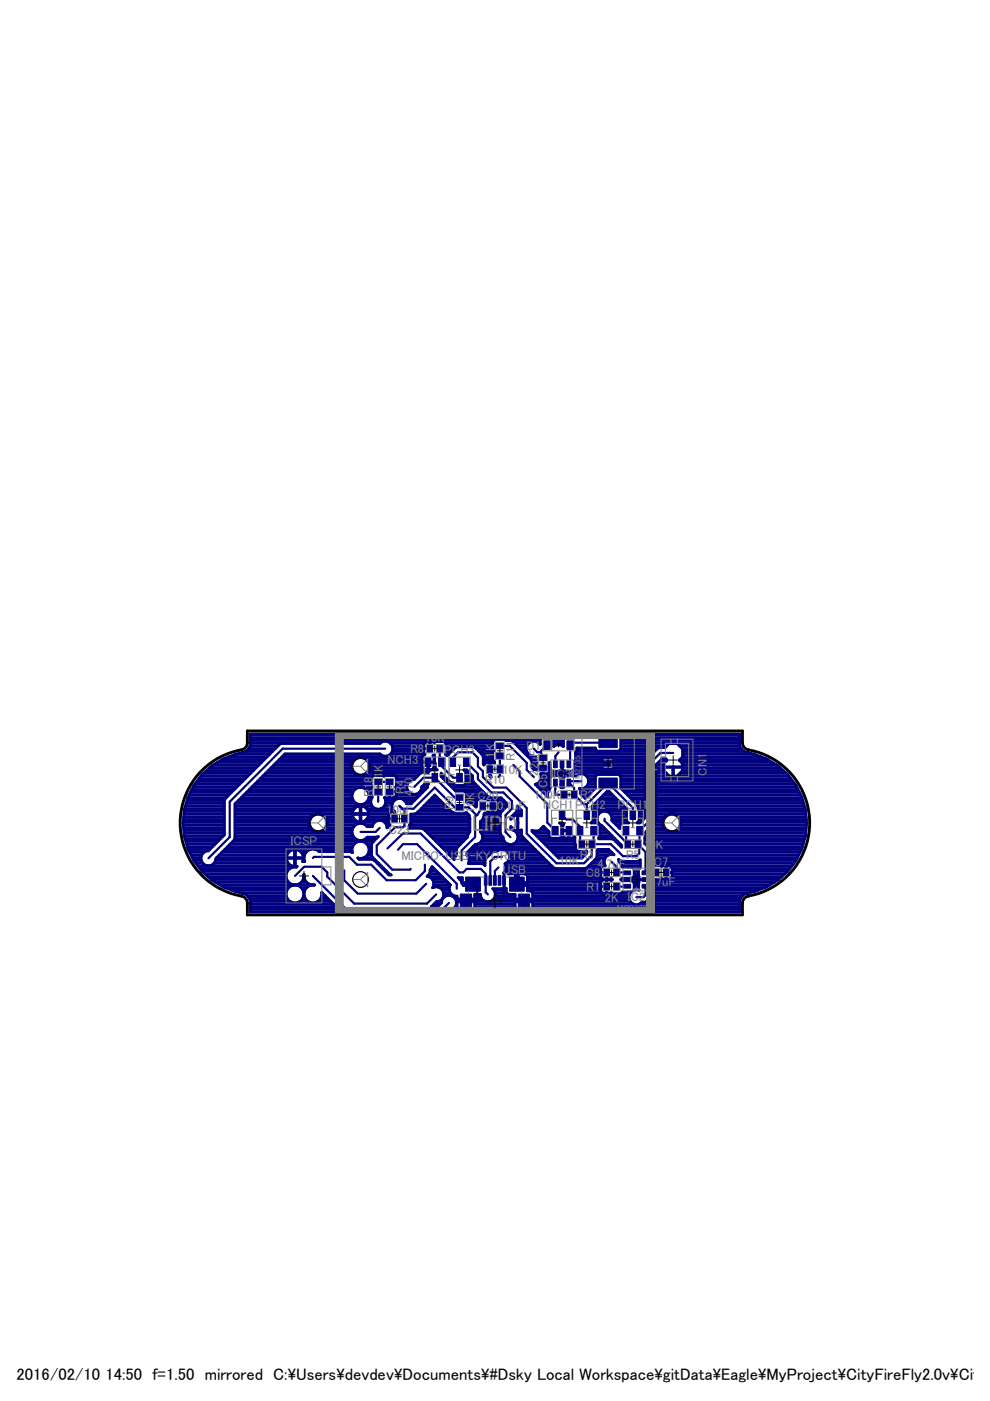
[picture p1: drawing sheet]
<svg xmlns="http://www.w3.org/2000/svg" width="210mm" height="297mm" viewBox="0 0 210 297" stroke-linecap="round" stroke-linejoin="round" font-family="sans-serif">
<g fill="#000080" stroke="#000080" stroke-width=".21">
<path d="M118.6 171.9h1.2v1.8h-1.2z"/>
<path d="M120 175.2h1.2v1.8h-1.2z"/>
<path d="M117.2 175.2h1.1v1.8h-1.1z"/>
<path d="M91.6 164h1.2v1.8h-1.2z"/>
<path d="M90.2 160.7h1.2v1.8h-1.2z"/>
<path d="M93 160.7h1.2v1.8h-1.2z"/>
<path d="M136.1 187.5h1.5v.8h-1.5z"/>
<path d="M136.1 186.1h1.5v.8h-1.5z"/>
<path d="M136.1 184.7h1.5v.8h-1.5z"/>
<path d="M132.2 184.7h1.5v.8h-1.5z"/>
<path d="M132.2 187.5h1.5v.8h-1.5z"/>
<path d="M128 187.2h1.2v1.5h-1.2z"/>
<path d="M130.1 187.2h1.2v1.5h-1.2z"/>
<path d="M120.2 161.3h.8v1.5h-.8z"/>
<path d="M118.8 161.3h.8v1.5h-.8z"/>
<path d="M117.3 161.3h.9v1.5h-.9z"/>
<path d="M117.3 165.2h.9v1.5h-.9z"/>
<path d="M120.2 165.2h.8v1.5h-.8z"/>
<path d="M119 167.7h1.2v1.5h-1.2z"/>
<path d="M121.1 167.7h1.2v1.5h-1.2z"/>
<path d="M120.2 157.1h1.4v1.8h-1.4z"/>
<path d="M115.3 157.1h1.3v1.8h-1.3z"/>
<path d="M132.5 178.2h1.2v1.5h-1.2z"/>
<path d="M134.6 178.2h1.2v1.5h-1.2z"/>
<path d="M133.6 171.9h1.2v1.8h-1.2z"/>
<path d="M135 175.2h1.2v1.8h-1.2z"/>
<path d="M132.2 175.2h1.1v1.8h-1.1z"/>
<path d="M122.8 178.2h1.2v1.5h-1.2z"/>
<path d="M124.9 178.2h1.2v1.5h-1.2z"/>
<path d="M123.8 171.9h1.2v1.8h-1.2z"/>
<path d="M125.3 175.2h1.1v1.8h-1.1z"/>
<path d="M122.4 175.2h1.2v1.8h-1.2z"/>
<path d="M96.7 168.5h1.5v1.2h-1.5z"/>
<path d="M96.7 170.6h1.5v1.2h-1.5z"/>
<path d="M90.6 158h1.1v1.5h-1.1z"/>
<path d="M92.6 158h1.2v1.5h-1.2z"/>
<path d="M105.2 159.6h1.5v1.2h-1.5z"/>
<path d="M105.2 157.5h1.5v1.2h-1.5z"/>
<path d="M103.3 162.3h1.2v1.5h-1.2z"/>
<path d="M105.4 162.3h1.2v1.5h-1.2z"/>
<path d="M114.4 160.1h1.5v1.2h-1.5z"/>
<path d="M114.4 162.2h1.5v1.2h-1.5z"/>
<path d="M138.5 184.2h1.2v1.5h-1.2z"/>
<path d="M140.6 184.2h1.2v1.5h-1.2z"/>
<path d="M130.1 184.2h1.2v1.5h-1.2z"/>
<path d="M128 184.2h1.2v1.5h-1.2z"/>
<path d="M96.8 164h1.2v1.8h-1.2z"/>
<path d="M95.4 160.7h1.2v1.8h-1.2z"/>
<path d="M98.3 160.7h1.1v1.8h-1.1z"/>
<path d="M79.4 165.2h1.5v1.2h-1.5z"/>
<path d="M79.4 167.3h1.5v1.2h-1.5z"/>
<path d="M101.8 170.1h1.2v1.5h-1.2z"/>
<path d="M103.9 170.1h1.2v1.5h-1.2z"/>
<path d="M98.7 185.9h3.2v3.1h-3.2z"/>
<path d="M108 185.9h3.1v3.1h-3.1z"/>
<path d="M97.6 189.5h2.4v2.8h-2.4z"/>
<path d="M109.9 189.5h2.4v2.8h-2.4z"/>
<path d="M102.7 185.7h.6v2h-.6z"/>
<path d="M103.7 185.7h.5v2h-.5z"/>
<path d="M104.6 185.7h.6v2h-.6z"/>
<path d="M105.6 185.7h.6v2h-.6z"/>
<path d="M106.6 185.7h.6v2h-.6z"/>
<path d="M81.9 167.3h1.4v1.2h-1.4z"/>
<path d="M81.9 165.2h1.4v1.2h-1.4z"/>
<path d="M127 156.4h3.9v2.1h-3.9z"/>
<path d="M127 165h3.9v2.1h-3.9z"/>
<path d="M85.2 172.8h1.1v1.5h-1.1z"/>
<path d="M83 172.8h1.2v1.5h-1.2z"/>
</g>
<g fill="none" stroke="#000080" stroke-width=".61">
<path d="M50.1 159.9h7.1M51.3 159.6h.1M51.3 159.6a15.2 15.2 0 0 0-12.2 17.7M51.8 159.5h.1M51.8 159.5l-.5 .1M52.1 159.3h5.7M52.6 158.9l.5-.9v-2.4h103.7v2.4l.4 .9M52.6 158.9h.1M52.6 158.9l-.8 .6M52.7 158.7h5.6M53 158.2h5.9M53.1 157h51.6"/>
<path d="M53.1 157.6h27.5M53.1 156.4h61.8M53.1 155.9h73.4M59.7 157.6l-.4 .2-11.6 11.5-.1 .5v7.2l-3.4 3.4a1.59 1.59 0 0 0-1.6 1.4 1.59 1.59 0 0 0 1.3 1.8M60.4 159.9h20.2M80.6 157.6a1.6 1.6 0 0 1 2.2 0 1.6 1.6 0 0 1 0 2.3 1.6 1.6 0 0 1-2.2 0h-20.2l-10.6 10.6v7.2l-.1 .4-3.9 3.9a1.56 1.56 0 0 1-1.3 1.6M82.8 159.9h7.2M82.8 157.6h7.2M83.2 159.3h6.7M83.2 158.2h6.7M90 159.9l.1 .1-.6 .4M90 157.6l-.1 .3 .1 2"/>
<path d="M90 157.6l.4-.3 1.7 .1 .2-.2h1.8l.5 .5v2.1l-.1 .1h.6M91.1 157.3l.1 1.4h-7.9M91.1 157.6h.1M91.1 158.2h.1M94.5 157.6h10M94.5 159.9l.3 .3 .2-.2M94.6 158.7h1.7M94.6 159.3h1.1M94.6 158.2h9.9M95 160h.1M95.1 160l1.4-1.5 .4-.2h3.5l.4 .2 1.5 1.5 .2 .5M101 158.7h3.5"/>
<path d="M101.6 159.3h2.9M102.1 159.9h2.4M104.5 159.3v1.8l.4 .4v.3l-1.7-.2-.3 .2-.3 .4-.1-.2v-1.5M108.3 157l.4 .2 3.9 3.9 .2 .4v1.3M109.1 157.6h3M109.7 158.2h2M110.3 158.7h1.3M110.8 159.3h.9M111.4 159.9h.7M114.3 157.6h.2M114.5 157h-7.2l-.3-.2h-2.1l-.4 .4v1.8l.1 .2-.1 .1M117.1 156.4h2.7"/>
<path d="M117.4 157h2M117.4 157.6h2M117.4 158.2h.1M119.3 158.2h.1M121.9 156.3h.1M122 159.9h16.2M122.2 159.3h16.5M122.3 158.7h3.9M131.4 155.9h25.4M131.6 158.7h7.7M131.6 157h25.2M131.6 157.6h25.2"/>
<path d="M131.6 158.2h9.8M131.6 156.4h25.2M144.1 158.2h12.7M144.7 158.7h12.4M144.7 159.9h15.1M144.7 159.3h13.1M156.8 157.8h.1M157.2 158.9h.1M157.2 158.9l.9 .6M158.1 159.5l.4 .1M158.1 159.5h.1M158.5 159.6a15.1 15.1 0 0 1 8.5 25.1"/>
<path d="M158.5 159.6h.1M38.9 174.3h8.7M38.9 174.9h8.7M38.9 173.8h8.7M38.9 175.5h8.7M39 173.2h8.6M39 176.1h8.6M39 172.6h8.6M39.1 176.6h8.5M39.1 172h8.5M39.1 177.3a15.1 15.1 0 0 0 12.2 12.1M39.1 177.2h8.2"/>
<path d="M39.2 171.4h8.4M39.2 177.8h7.6M39.3 170.9h8.3M39.4 178.4h6.8M39.5 170.3h8.1M39.6 178.9h6M39.7 169.7h7.9M39.8 179.5h5.2M39.8 169.1h8.1M40.1 168.6h8.4M40.4 168h8.7M40.7 167.4h9"/>
<path d="M41 166.8h9.2M41.3 166.2h9.5M41.8 165.7h9.6M42.2 165.1h9.8M42.6 164.5h10M43.2 163.9h9.9M43.8 163.4h9.9M44.5 162.8h9.8M45.2 162.2h9.7M46.1 161.6h9.4M47.1 161h8.9M48.2 179.5h26.6"/>
<path d="M48.5 160.5h8.1M48.8 178.9h26.3M49.4 178.4h29.8M49.8 177.8h25.5M49.8 172h25M49.8 176.1h16.4M49.8 170.9h26.3M49.8 177.2h25M49.8 176.6h24.8M49.8 175.5h15.9M49.8 174.9h15.7M49.8 174.3h15.6"/>
<path d="M49.8 173.8h15.8M49.8 173.2h16.1M49.8 172.6h17M49.8 171.4h25.3M50 170.3h25.4M50.6 169.7h24.3M51.1 169.1h23.5M51.7 168.6h22.9M52.3 168h22.5M52.9 167.4h22.3M53.4 166.8h25.4M54 166.2h24.7"/>
<path d="M54.6 165.7h24.1M55.2 165.1h23.5M55.8 164.5h23.2M56.3 163.9h18.8M56.9 163.4h17.8M57.5 162.8h16.9M58.1 162.2h16.3M58.7 161.6h15.9M59.2 161h15.9M59.8 160.5h29.7M68.1 172.6h8.3M68.7 176.1h5.9"/>
<path d="M69 173.2h5.8M69.2 175.5h5.7M69.3 173.8h5.9M69.4 174.9h6M69.4 174.3h10.1M74.6 169.1a1.84 1.84 0 0 1 1.8-2.2 1.84 1.84 0 0 1 1.9 2.2M74.6 169.1l.3 .7 .5 .5M75.1 171.4l-.4 1.1h3.5l-.4-1.1M75.1 171.4a1.72 1.72 0 0 1 2.7 0M75.4 170.3l.7 .3h.7l.7-.3M76.4 170.8v3.5a1.72 1.72 0 0 1-1.7-1.7h3.5a1.69 1.69 0 0 1-1.7 1.7v-3.5M76.4 172h.1"/>
<path d="M76.4 173.8h.1M76.4 173.2h.1M76.4 171.4h.1M76.5 172.6h5.9M76.8 170.9h2M77.5 170.3h1.1M77.5 174.9h1.5M77.6 177.8h2.2M77.6 167.4h1.1M77.7 173.8h4.7M77.7 178.9h1.1M77.8 171.4h1.8"/>
<path d="M77.8 163.9h11.3M77.8 161h11.7M78 169.7h.6M78.1 173.2h4.3M78.1 168h.6M78.1 172h5.5M78.1 179.5h.7M78.2 169.1h.6M78.2 163.4h12.9M78.2 161.6h11.3M78.3 169.1l-.3 .7-.5 .5M78.3 168.6h.4"/>
<path d="M78.4 162.8h11.1M78.4 162.2h11.1M78.6 170.3a1.61 1.61 0 0 0 1.6 1.3 1.61 1.61 0 0 0 1.6-1.3M78.9 175.3h-1a1.82 1.82 0 0 0-2.7-.3 1.82 1.82 0 0 0 0 2.7 1.82 1.82 0 0 0 2.7-.2h2l.3-.1-1.3 1.2-.1 .4v2.3M78.9 175.2v.1M78.9 175.2a1.59 1.59 0 0 1 1.7-1.3 1.59 1.59 0 0 1 1.5 1.6M80.8 171.4h2.4M81.3 164.5h.1M81.5 170.9h1.6M81.5 174.3h.9M81.6 169.1h.1M81.6 169.1l.2 1.2"/>
<path d="M81.8 170.3h1.4M81.8 169.7h1.8M81.9 174.9h.8M82.1 175.5h.1M82.6 168.6h.1M82.6 168h.1M82.7 174.9l-.6 .6M83.5 169.1h4.9M83.6 172.1l.1 1.5h-1.3M83.6 173.2h.1M83.6 172.6h.1M83.7 164.5h4.9"/>
<path d="M84 166.8h2.3M84 168.6l-.1-1.7 .2-.2v-1.8l-.4-.5h-2.2l-.1 .2-.1-.2h-2.2l-.4 .5v1.8l.1 .1-.1 .2v1.8l.2 .2-.3 .7v.6M84 168.6l-.4 .5h-2M84 167.9h-1.4v1.3M84 168.6h5M84 168h2.7M84 167.4h2.4M84.1 166.2h2.3M84.1 165.7h2.7M84.1 165.1h3.9M85.7 169.7h2.2M86.1 170.3h1.2"/>
<path d="M86.8 175.5h12.8M86.9 174.9h12.7M87.1 174.3h12.5M87.1 173.8h12.5M87.1 173.2h12.4M87.9 172.6h11.3M88.6 172.1l-.7 .5h-.8v2l-.2 .3-.2 .7h2.7l.4 .2 6.5 6.4 .5-.9v-1.2M88.6 172.1l3.6-3.5 3.5 3.5 .7 .4h2.1l.4-.2 .6 .5v.3M88.6 172.1h.1M88.8 172h6.8M88.9 168h.7M89.3 167.4h.9"/>
<path d="M89.3 171.4h5.8M89.5 166.8h1.1M89.5 161.6h2.6M89.9 170.9h4.6M90 166.2h.8M90.1 176.1h9.5M90.5 170.3h3.4M90.7 176.6h8.7M90.8 161.6v1.6M90.8 162.8h.1M90.8 162.2h.1M90.8 161.6h.1"/>
<path d="M90.8 166.1h.1M90.8 166.1l-.2 .9-3.4 3.3h-1a1.59 1.59 0 0 0-2.5-.7 1.59 1.59 0 0 0 0 2.5l-.9 .1-.4 .4v1.8l.3 .5M91.1 169.7h2.2M91.3 177.2h7.8M91.6 169.1h1.1M91.8 160.2l.3-.1v2.5l-.3 .4-.4 .2h-1.3l-.6-.4v-2.4M91.8 160.2h.1M91.8 160.2l.3 .4M91.9 177.8h6.9M92 162.8h.3M92 160.5h.1M92.1 162.2h.2"/>
<path d="M92.1 161.6h.1M92.1 161h.1M92.1 161.4l.2 .4v1M92.3 162.8l.4 .4h-1.4l-.5 .5h-1.2l-.4 .2-1.4 1.3a1.59 1.59 0 0 0-1.6 1.6 1.59 1.59 0 0 0 1.6 1.6 1.59 1.59 0 0 0 1.6-1.5l.9-.9 .5 .1M92.4 178.4h5.8M93 178.9h4.7M93.5 164.5h.6M93.6 179.5h3.5M94 165.1h.7M94.6 165.7h.7M95.1 166.2h1.1M95.7 166.8h5.7"/>
<path d="M96.3 167.4h5.7M98.5 163.4h.5M98.6 166.2h2.2M98.7 168h3.8M98.8 164.5h1.4M98.8 165.7h1.5M98.8 165.1h1.4M98.8 163.9h.8M98.9 169.1h5M98.9 169.7h2.2M98.9 168.6h4.2M99.5 173.1l.1 .4v2.9l-.2 .2-.3 .9-2.2 2.2-.1 .4"/>
<path d="M100.1 170.3h.9M100.2 164.5l-1.3-1.3h-.5l.4 .5v2.4l-.5 .4h-1.8a1.12 1.12 0 0 0-1.1-.7l-1.9-1.9v.7l3.1 3.1h1.9l.4 .5v1.9h.7l.7 .4M100.2 164.5v.9l.2 .4 3.1 3.2 .4 .2h2.4l1.1 1.1M100.3 179.5h12.6M100.3 170.5v.1M100.7 170.9h.3M101.3 178.9h6.4M101.9 176.1h4.1M101.9 175.5h4.1M101.9 174.9h4.1M101.9 174.3h4.1M102.1 178.4l-.5 .4-.8 .2-1.8 1.8v.5a1.48 1.48 0 0 1 .3 1.8h2.9l.6 .4v-1.1l.2-.4 1.3-1.3 1-.1 .8-.5"/>
<path d="M102.1 178.4h4.8M102.1 176.6h3.9M102.3 177.8h4.4M102.3 177.8l-.2 .6M102.3 177.2h4.1M102.3 173.8h3.7M102.5 161.6h2.4M102.5 161h2M102.5 160.5h2M102.6 173.2h3.4M102.6 173.1l-.2 .6-.5 .5v2.2l.4 .8v.6M102.7 172.6h3.3"/>
<path d="M103.2 168.7h.1M103.8 164.5h.3v.3zM103.9 161.6v2.9M103.9 163.1h.1M103.9 162.8h.1M103.9 163.9h.1M103.9 163.4h.1M103.9 162.2h.1M104.5 172h.1M104.5 169.4v2.9M104.5 170.9h1.3M104.5 170.9h.1"/>
<path d="M104.5 171.4h.1M104.5 170.3h.1M104.5 169.7h.1M105.6 169.7l.2 .3v1.7l-.2 .3-.4 .3-1.7-.1-.2 .2h-.5l-.2 .7M105.6 169.7l-.4-.3-1.7 .2-.2-.2h-1.8l-.5 .4-.1 1.3-.6-.6M105.6 169.7h1.2M105.6 172h.8M105.8 170.9h1.6M105.8 171.4h1.2M105.8 170.3h1.6M106.7 177.8l.2 .6M106.9 178.4a1.63 1.63 0 0 0 2.7 0"/>
<path d="M107.4 170.3v.7l-1.2 1.2-.2 .4v4.1l.7 .8v.3M108.3 175.5h.2M108.4 173.2h.4M108.8 178.9h3.5M108.9 176.1h1.7M109 172.6h1.6M109.1 176.1l-.8-.8v.6a1.57 1.57 0 0 1 1.5 1.9M109.5 172h1.1M109.6 178.4h2.1M109.6 176.6h1M109.7 170.9l.9 .9v1.2l-1.5-.1-.8 .8v-.4l1.2-1.2 .2-.4zM109.7 171.4h.5"/>
<path d="M109.8 172.9v3.2M109.8 174.5h.1M109.8 175.5h.1M109.8 174.9h.1M109.8 174.3h.1M109.8 173.8h.1M109.8 173.2h.1M109.8 177.8h1.3M109.8 177.8l-.2 .6M109.8 177.2h.9M110.4 176.1l.2-.1v1l.1 .4 6.6 6.6 .5 .1M111 177.7h.1"/>
<path d="M112 160.5h1.3M112.6 161h1M112.8 176.1h1.5l.9-.9 1.2 1.2v.9l.4 .5M112.8 162.8l.4 .4h.5l.1-1.4-.2-.2v-1l-.4-.3a1.6 1.6 0 0 1-1.4-2.4 1.6 1.6 0 0 1 2.7-.1v-1l.5-.5h2l.4 .5v1.5a1.51 1.51 0 0 1 2 0v-1.5l.5-.5h6.3v-.2l.5-.4h4.5l.4 .4v2.7l-.4 .5h-4.5l-.5-.5v-.2h-3.9v.6l-.3 .3v1.7l-.2 .9v1l-.5 .4h-4.3l-.4-.4M112.8 162.8h3.8M112.8 176.1h.1M112.8 162.2h.9M112.8 161.6h.8M113.2 176.6h3.2M113.6 166.2h3M113.8 177.2h2.6M114 166.8h2.6"/>
<path d="M114.3 177.8h7.6M114.3 176.1h1.8M114.5 165.7h2.1M114.6 167.4h1.9M114.7 165.1h1.9M114.8 164.5h2.1M114.9 178.4h7M114.9 175.5h.6M115.1 162.8v1.3M115.1 163.9h.1M115.1 163.4h.1M115.2 168h1"/>
<path d="M115.5 178.9h6.4M115.8 168.6h.3M116.1 179.5h5.9M116.3 163.9l-1.7 .2a1.56 1.56 0 0 1-1.1 2.2l2.7 2.7a1.4 1.4 0 0 1 .3-1.6l.1-2.5 .4-.5h1.5l.4 .5v2.1h.5v-2.1l.5-.5 2.2 .1a1.59 1.59 0 0 1 2.7 .7 1.59 1.59 0 0 1-1.9 2M116.3 163.9h20.5M116.6 162.1l-.2-.3 .2-.2v1.9l-.3 .4M116.6 163.4h.2M116.6 162.2h.1M118.6 164.5h1.2M118.9 166.8h.5M118.9 166.2h.5M118.9 165.7h.5"/>
<path d="M118.9 165.1h.5M119.1 174.9l-.4-.4h.5l.3 .2-.2 .4v2l.1 .3 .5 .3h1.4l.5-.3 .1 .2 .1 2.4 .5 .5 1.9-.1v.5l-1 1h-5l-5.6-5.6v-.2M119.1 174.9v2.4l-.4 .5M119.1 176.1h.2M119.1 177.2h.2M119.1 176.6h.2M119.1 175.5h.2M119.1 174.9h.3M119.2 162.8h.1M119.2 163.4h.1M119.2 162.2h.1M119.2 162v1.5"/>
<path d="M119.3 176.1h1.3M120.6 176.1v1.6M120.6 177.2h.1M120.6 176.6h.1M121.5 163.4h15.3M121.8 162.8h15M121.8 162.2h15M121.9 161.6h14.9M122 161h15M122 160.5h15.6M122.9 167.2l.2 .2v.8l1 1 2.1-2.1v-2.5l.5-.4h4.5l.4 .4v2.5l3.2 3.2M122.9 167.2h.1"/>
<path d="M123.1 167.4h2.8M123.1 168h2.2M123.4 168.6h1.4M124 169.1h.2M124.3 166.8h1.9M124.3 164.5h2M124.7 166.2h1.5M124.7 165.1h1.5M124.8 165.7h1.4M125.5 174.3h1.3M125.6 171.4h7.2M125.7 170.9h6.5"/>
<path d="M125.8 172h2M125.8 173.8h.8M125.8 173.2h.8M125.8 172.6h1.1M126.2 170.3h5.4M126.8 169.7h4.2M127 177.8h3.3M127.2 174.9h.1M127.2 174.9l-.4-.4h-1.5l.5-.5v-2.4l-.2-.2v-.4l3.1-3.2h.4l3.8 3.8-.1 2.4 .4 .5h-1.4l-.4 .4M127.2 174.9v2.4l-.2 .3v.2h2.8l.4 .2 1.6 1.6v-.4l-4.2-4.2-.3-.1M127.2 176.1h1.4M127.2 177.2h2.6"/>
<path d="M127.2 176.6h2M127.2 175.5h.8M127.3 174.9a1.61 1.61 0 0 1 .3-2.8 1.61 1.61 0 0 1 2.1 1.9l1.7 1.6v-.7M127.4 169.1h3.1M128 168.6h1.9M128.5 172h4.3M128.5 168h.8M129.4 172.6h3.4M129.7 173.2h3.1M129.8 173.8h3M130.1 174.3h3M130.5 178.4h.4"/>
<path d="M130.7 174.9h.7M131.1 178.9h.4M131.2 175.5h.2M131.5 164.5h5.3M131.6 166.8h5.2M131.6 166.2h5.2M131.6 165.7h5.2M131.6 165.1h5.2M131.7 179.5h.1M131.9 167.4h4.9M132.5 168h4.3M133.1 168.6h3.7"/>
<path d="M133.6 169.1h3.2M134.2 169.7h2.6M134.8 170.3h2M135.2 170.9h1.6M135.2 174.3h.6M135.4 171.4h1.4M135.5 172h1.3M135.5 173.8h.9M135.5 173.2h1.3M135.5 172.6h1.3M136.7 177.8h33.9M136.7 178.4h33.7"/>
<path d="M136.8 178.9h33.5M136.9 177.2h33.9M136.9 176.6h33.9M137.3 176.1h3.9M137.4 179.5h32.7M137.8 175.5h2.9M138.4 174.9h2M138.9 174.3h1.5M139 164.5h2.9M139 172h31.8M139 162.8h1.8M139 162.2v11.8l-.1 .4-2 2-.2 2.5 1.1 1.1 .2 .4v3.3l.2-.2h1.8l.2 .2 1.7-.2 .3 .2 .3 .4"/>
<path d="M139 169.1h31M139 170.9h31.5M139 173.8h1.6M139 173.2h1.9M139 172.6h2.8M139 171.4h31.7M139 170.3h31.4M139 169.7h31.2M139 168.6h30.8M139 168h30.5M139 167.4h30.2M139 166.8h29.9"/>
<path d="M139 166.2h29.6M139 165.7h29.1M139 165.1h28.7M139 163.9h2.3M139 163.4h1.8M139 162.2h1.8M139.6 161.6h1.4M140.2 161h1.1M142.7 164.5h.1M142.7 162.8h.1M142.7 163.9h.1M142.7 163.4h.1"/>
<path d="M143.1 172.6h27.7M143.6 164.5h23.6M143.7 176.1h27.2M143.9 173.2h27M144.1 161h18.7M144.2 175.5h26.7M144.2 163.9h22.5M144.3 173.8h26.7M144.4 174.9h26.6M144.4 174.3h26.6M144.5 161.6h19.2M144.7 162.8h20.7"/>
<path d="M144.7 163.4h21.3M144.7 162.2h20M144.7 160.5v-1.7l-1.1-1.2h-1.7l-.9 .9h-1.2l-.4 .2-2.4 2.4-.2 .4v11.8l-1.1 1.2h-.6l.4-.5v-2.4l-.2-.2-.2-.8-.3-.3M144.7 160.5l-.7 .7 .7 .6v.8h-2v2h.8l1.2-1.2v-.7h-3.9v.7l1.1 1.2h.8v-2h-1.9v-.8l.6-.6-.4-.4h-.5l-1.5 1.4M144.7 160.5h16.7M39.9 180.1h4.6M40.2 180.7h3.1M40.5 181.3h2.3M40.8 181.8h1.8M41.1 182.4h1.6M41.5 183h1.5M42 183.6h19.8"/>
<path d="M42.4 184.1h19M42.9 184.7h18M43.5 185.3h17.2M44.1 185.9h16.6M44.8 186.5h16M45.4 183h15.7M45.7 187h15.5M45.7 182.4h15.1M45.9 181.8h18.6M46.5 181.3h14.4M47.1 180.7h14.1M47.7 180.1h18.1"/>
<path d="M47.7 188.2h13.5M49.2 188.8h11.6M51.3 189.4h9.4M51.3 189.4h.5M51.8 189.4h.1M51.8 189.4l.8 .6M52.5 189.9h8.2M52.6 190h.1M52.6 190v.1M52.9 190.5h8M53.1 192.2h18.2M53.1 191.2h.1"/>
<path d="M53.1 192.8h18.7M53.1 191.7h17.6M53.1 191.1h8.3M60.7 189.9a1.91 1.91 0 0 0 1.8 1.5 1.91 1.91 0 0 0 1.9-1.5M62.2 187.7a1.88 1.88 0 0 0-1.5 2.2M62.4 180.1a1.8 1.8 0 0 0-1.7 1.7M62.5 180.1v3.6a1.79 1.79 0 0 1-1.8-1.7h3.6l-.1 .7 .4-.1a1.86 1.86 0 0 1 .6-2.3 1.86 1.86 0 0 1 2.4 .3h6.7l.4 .1M62.5 183.6h.1M62.5 183h.1M62.5 182.4h.1M62.5 181.3h.1M62.5 180.7h.1"/>
<path d="M62.6 180.1v3.6h.4M62.7 180.1a1.8 1.8 0 0 1 1.6 1.7M62.9 187.7a1.88 1.88 0 0 1 1.5 2.2M63 183.7l-.2 .2a1.92 1.92 0 0 0-2.1 1.8 1.92 1.92 0 0 0 2 2 1.92 1.92 0 0 0 1.8-2.3 1.96 1.96 0 0 0 2.2 2.3l-20.1-.1M63 183.7h.1M63.6 191.1h1.6M63.9 188.2h1.1M63.9 180.7h1M63.9 187h1.1M64.2 190.5h.5M64.2 181.3h.4M64.3 186.5h.3"/>
<path d="M64.3 188.8h.3M64.3 182.4h.2M64.4 189.4h.1M64.4 189.9h.1M64.4 185.9h.1M64.5 189.9a1.91 1.91 0 0 0 1.8 1.5 1.91 1.91 0 0 0 1.9-1.5M66 187.7a1.88 1.88 0 0 0-1.5 2.2M66.9 180.1h7.7M67.5 191.1h2.6M68 190.5h1.5M68.2 189.9v-.7l4.1 4.1h-19.2v-2.4l-.5-.9M68.2 189.4h.2"/>
<path d="M68.2 189.9h.8M74.6 180.7h.1M74.7 180.7v.1a1.82 1.82 0 0 1 1.5-2.4 1.82 1.82 0 0 1 2.1 2 1.82 1.82 0 0 1-2.4 1.5l.3 .3h2.7l.4 .2M77.2 181.8h1.9M77.9 181.3h.9M78.2 180.7h.6M78.3 180.1h.5M78.8 181.3l.1 .4 3.6 3.6 .4 .2h-.4l-3.2-3.1M79.4 182.4h.2M79.9 183h.3M80.5 183.6h.3M81.1 184.1h.3"/>
<path d="M81.7 184.7h.2M82.3 185.3h.2M90.9 185.9h2.8M91 185.3l.2-.9 .4-.7 3.9 3.9-.3 .5v.6M91 185.3l-.4 .5 .7 .2 .4 .5M91 185.3h2.2M91.2 184.7h1.4M91.5 184.1h.5M91.7 186.5h2.6M91.7 186.5l.3 .5M91.8 188.2h.1M91.9 187h3"/>
<path d="M92 187v.7l-.3 .5a1.59 1.59 0 0 1 2.4 1.1M92 187.6h3.5M92.1 191.7h1.2M93.1 191.1h.5M93.2 188.2h2M93.8 188.8h1.5M94.1 189.9l-.5 1.5-.8 .8h-1.3l1-1 .9-.2 .9-.9a1.61 1.61 0 0 1 2.2 .4M94.1 189.3v.6M94.1 189.4h1.4M94.1 189.9h.6M94.2 180.1h2.6M94.7 180.7h2.1"/>
<path d="M95.2 188.7l.3 .6M95.3 181.3h1.5M95.5 189.3l.4 .5 1 .2v.6h1.6v2.3h-1l-.3-.1-.3-.5v-1.1h3.8v1.1l-.3 .5M95.7 189.9h.6M95.9 181.8h.5M95.9 192.8h1.3M96.5 190.5h.4M96.6 192.2h.3M96.8 191.1h1.7M96.8 191.7h.1M97.1 186.1h.9v1h2v.6h-1.7l-.5-1zM97.5 186.4h.1"/>
<path d="M97.5 186.5h.5M97.9 187h.1M98.2 187.6h1.8M98.5 192.2h.6M98.5 192.8h.6M98.5 191.7h.6M99 181.3h4.7M99.1 191.1h3.7M99.1 180.7h5.3M99.4 181.8h3.8M99.4 183h3.4M99.5 182.4h3.3"/>
<path d="M99.7 180.1h13.8M100.4 192.8h9.1M100.7 192.2h8.5M100.7 191.7h8.5M100.7 190.5h1.4M100.7 189.9h1.2M101.9 189.9v-.3h-1.2v1h-1.6v2.3h1l.3-.1M101.9 189.9l.2 .6M102.1 190.5a1.63 1.63 0 0 0 2.7 0M104 191.1h6.8M104.8 190.5h4.4M104.8 188.8h2.5"/>
<path d="M105 189.9l-.2 .6M105 189.3l-.5-.9 2.8-.1v.7l.3 .5 1.6 .1v1h1.6v2.3h-1l-.3-.1-.3-.5v-1.1h3.8v1.1l-.3 .5M105 189.3v.6M105 189.4h2.4M105 189.9h4.2M106.7 180.1a1.59 1.59 0 0 1 1.3 1.4 1.59 1.59 0 0 1-.9 1.6 1.5 1.5 0 0 1-.2 1.9M106.9 185h.4l.5 .3h1.5v1.8h2.5v-1.2l-.4-.6M106.9 185v.3M106.9 188.2h.1M106.9 188.1v.3M107.1 184.7h20.2M107.3 183.6h9.6"/>
<path d="M107.3 184.1h20M107.3 183h9.1M107.7 180.7h6.3M107.8 182.4h8M108 181.3h6.6M108 181.8h7.2M109.3 186.5h.6M109.3 187h.6M109.3 185.9h.6M109.3 185.3h.6M109.9 187.6h17.4M110.8 192.2h.6"/>
<path d="M110.8 192.8h.6M110.8 191.7h.6M111.4 191.1h22.2M111.4 185.3h15.9M111.4 185.3h-1.5v2.4h1.9v1.2h.7l.4 .4 .1 1.3h-1.6v2.3h1l.3-.1M111.8 186.5h18M111.8 188.8h15.5M111.8 188.2h15.5M111.8 187h15.6M111.8 185.9h15.6M112.7 192.8h44.1M112.9 189.4h14.8"/>
<path d="M113 192.2h43.8M113 191.7h21.3M113 190.5h20.3M113 189.9h20.3M116.6 180.1h5.5M117 183.7h.1M117.2 180.7h7.2M117.8 181.3h6.2M118.4 181.8h5M124.9 183.6h2.9M125.5 183h2.6M126 182.4h2.1"/>
<path d="M126.1 182.3h.1M126.5 181.8h1.8M126.6 181.3h2.5M126.6 180.7h3M127.3 185h1.4l-.1 1.4M127.3 184.1v1.7l.3 .5 .3 .1 1.7-.1 .2 .2M127.3 188h1.4M127.8 189.4h1.7M128.1 182.4a1.54 1.54 0 0 1 2.1-1.2l-1.1-1.1h-2.3l-.2 .2v1.3l-.2 .4-1.9 2-.4 .1M128.1 182.4v.6l.2 .5-.5 .1-.5 .5M128.6 189.4h.1M128.6 187.6h.1"/>
<path d="M128.6 186.5v2.9M128.6 188.8h.1M128.6 188.2h.1M128.6 187h.1M128.6 185.9h.1M128.6 185.3h.1M129.5 189.4h.2M129.8 186.5l-.2 .2-1.7-.2-.4 .3-.2 .3v1.7l.5 .6M131.3 182.4l-.1-.2 .6 .4h3.3l.6-.3v1.7l-.3 .3v4.3l.1 .1h-1.2l.2-.1v-1.4l-.5-.5h-2.1M131.3 182.4v.3l.5 .9M131.3 182.4h.1M131.6 183h4.1"/>
<path d="M131.7 186.5h5.2M131.8 189.4h1.8M131.8 183.6l.2 .3h2l.5 .4v1.5l-.5 .4h-2.1M131.8 183.6h3.9M131.9 186.2h.1M131.9 186.2l-.3 .3 .3 .2M131.9 186.7v.1M133.6 189.3l-.3 .6M133.6 189.3l.3-.2h-1.9l-.4 .4h-1.8l-.2-.2-.1 .1M134.3 184.1h1.3M134.3 187h1.1M134.4 185.9h1.1"/>
<path d="M134.5 187.6h.9M134.5 188.2h.9M134.5 185.3h.9M134.5 184.7h.9M135.6 191.7h21.2M135.6 182.4h.1M136.9 186.5h.1M137.2 191.1h19.6M137.7 190.5h19.3M137.9 180.1h32M138 189.4h20.5M138 181.8h31.1"/>
<path d="M138 183.6h.1M138 189.9h19.4M138 183h30.3M138 182.4h30.8M138 181.3h31.3M138 180.7h31.6M138.2 188.8h22.4M138.3 187.1l.1 1.5-.4 .4a1.97 1.97 0 0 1-2 2.3 1.58 1.58 0 0 1-1.9 .3 1.58 1.58 0 0 1-.8-1.7M138.3 187h25.9M138.4 187.6h24.9M138.4 188.2h23.8M140.1 183.6h.3"/>
<path d="M141.2 183.5v2.9M141.2 185h1.3M141.2 184.1h.1M141.2 185.9h.1M141.2 185.3h.1M141.2 184.7h.1M142 183.6h25.9M142.5 185.9h23.2M142.5 184.1v1.7l-.3 .5-.3 .1-1.7-.1-.2 .2M142.5 184.1h24.9M142.5 185.3h23.9M142.5 184.7h24.5"/>
<path d="M157.2 190l-.4 .9v2.4h-61.9l.3-.3a1.58 1.58 0 0 0 1.3-2.5M157.2 190v.1M158.1 189.4l-.9 .6M158.1 189.4h.1M158.5 189.4h-.4M158.5 189.4h.1M165.1 186.5h-26.8v.6M167 184.7a15.4 15.4 0 0 1-8.5 4.7"/>
<circle cx="67.4" cy="174.5" r="2.03"/>
<circle cx="76.4" cy="162.5" r="2.03"/>
<circle cx="142.4" cy="174.5" r="2.03"/>
</g>
<g fill="none" stroke="#000080" stroke-width=".47">
<path d="M81.7 158.7h-21.8l-11.2 11.3v7.5l-4.5 4.5M93.2 158.7v2.5l.4 .4v.8l2.5 2.5h1.3M106 158.1h2.1l3.6 3.6v1.5l1.5 1.5M113.2 158.7l.7 .8h.8M114.7 159.5l.4 1.2M116 158l-1.3 1.3v.2M118.4 159.5l-.6 .8v1.7M128.9 157.5h-7.5l-.5 .5v3l-.3 1M142.7 159.6h-2.7l-2.1 2.1v12.1l-2.3 2.3v2.5l-.4 .4M80.2 167.9v2.1M80.2 165.8h2.4M80.5 175.5l-.9 .9h-3.2"/>
<path d="M82.1 179.9l3.3-3.2h3.8l8.2 8.3h.8l.7-.8h3l1.1 1.1v3.9l.4 .4M84.7 170.9l1 1v3.2l-.3 .3h-1.6l-3.9 3.9v1.8l3.3 3.3h3.7l.2-.2M85.3 171.5h2.4l4.5-4.5 4.2 4.2h3l1.6 1.6M87.8 166.8l2-1.9h2.4l4.2 4.2h1M96 161.6v-1l1.1-1.1h3l1.2 1.2v1.8l1.1 1v1.2l2.2 2.3h2.7l4.4 4.3v5.4l6.3 6.3h5.8l1.7-1.6v-2.4M98.8 161.6l2.5 2.5v1.1l2.9 2.8h2.5l1.8 1.8v1.7l-1.3 1.3v3.6l1 1.1M101 172.8l-.3 .3v4.4l-2.8 2.8v2.1M102.4 170.9l-1.2 1.9h-.2M106 160.2v4.2l-.3 .3M108.8 162.2l1.4 1.3v1.1l5.8 5.8v4l1.8 1.7M117.8 165.9l-.1 2.6h1.9M119.2 172.8l.9 .9h1.3l1.6 1.6v3.3l.4 .4"/>
<path d="M123.2 165.6h-2.3l-.3 .3 1.1 1.1v1.5l2.1 2h.6M124.4 170.5l4.5-4.5 5.3 5.3v1.5M124.4 170.5v2.3M125.5 179h4l2.6 2.5h2.8l.6-.6v-1.6l-.3-.3M125.9 176.1v2.5l-.4 .4M128.2 173.6v.4l4.6 4.6M132.8 178.6l.3 .4M132.8 176.1v2.5M135.2 179l1.7 1.6v4.5l2.2-.1M62.5 185.7l2-1.9h3.7l1.2 1.2v.9l5.7 5.7h15.4l2-2M66.3 181.9l.3-.2h7.4l1.7 1.6h3l3.3 3.3h6.1l2-1.9v-1.4M66.3 185.7l7.7 7.7h19.2l2-2"/>
<path d="M73 184.5v2.1l2.8 2.9h12.5l2.1-2.1M84.4 180.2l1-1.2h3l8.4 8.4v1M100.3 187.5l.9 .8v3.1M105.7 183.9l-.8 .8v2M106.4 181.7h-1.5l-1 .9v4.1M106.9 186.7v3.8l-.8 .8M129.7 182.7l1 1.1v1.2l2.3 .1M133 187.9l-2.3 .1M136.9 186.5h3.9l.4 .4M136.9 187.9v1.9l-.5 .4h-1.5"/>
</g>
<g fill="none" stroke="#808080" stroke-width=".23">
<path d="M89.9 160.5h4.5v5.4h-4.5zM90 163v1.2h1.1M94.3 163v1.2h-1M95.2 160.5h4.5v5.4h-4.5zM95.3 163v1.2h1M99.6 163v1.2h-1M116.9 171.8h4.5v5.4h-4.5zM118 173.5h-.9v1.3M120.3 173.5h1v1.3M122.2 171.8h4.5v5.4h-4.5zM123.3 173.5h-1v1.3M125.5 173.5h1.1v1.3"/>
<path d="M131.9 171.8h4.5v5.4h-4.5zM133 173.5h-1v1.3M135.3 173.5h1v1.3"/>
</g>
<path d="M91.9 162.2h.6M97.1 162.2h.6M118.9 175.5h.6M124.1 175.5h.6M133.9 175.5h.6" fill="none" stroke="#808080" stroke-width=".25"/>
<path d="M117.1 163.2v1.5M118.6 165.2h1.2M121.3 163.2v1.5M133.7 185.9v1.2M134.2 184.4h1.5M134.2 188.6h1.5" fill="none" stroke="#808080" stroke-width=".32"/>
<g fill="none" stroke="#808080" stroke-width=".21">
<path d="M90.4 157.8h3.6v1.8h-3.6zM105.1 157.4h1.8v3.6h-1.8zM114.2 159.9h1.8v3.6h-1.8zM115.1 156.8h6.6v2.4h-6.6zM123.4 156.2h11.1v11.1h-11.1zM140.2 156.7h6.7v8.9h-6.7zM142.3 156.7v.9M143.6 156.7v.9M79.3 165h1.8v3.6h-1.8zM81.7 165h1.8v3.6h-1.8zM82.9 172.7h3.6v1.8h-3.6zM96.5 168.3h1.8v3.6h-1.8z"/>
<path d="M101.6 170h3.6v1.8h-3.6zM103.1 162.2h3.6v1.8h-3.6zM116.8 161.1h4.8v5.7h-4.8zM118.9 167.6h3.6v1.8h-3.6zM121.3 163.7l-.3 .2 .1 .3 .2 .1M122.6 178.1h3.6v1.8h-3.6zM132.4 178.1h3.6v1.8h-3.6zM140.2 160.5h.9v-2.9h4.9v7.1h-4.9v-3h-.9M142.3 164.7v.9M143.6 164.7v.9M60.6 180h7.6v11.4h-7.6zM68.2 183.8h1.9v3.8h-1.9"/>
<path d="M99.3 189v.5M101.9 185.9h.8M107.2 185.9h.8M110.6 189v.5M127.9 184.1h3.6v1.8h-3.6zM127.9 187.1h3.6v1.8h-3.6zM132.1 184.1h5.7v4.8h-5.7zM134.6 188.6l.3-.3 .3 .3M138.4 184.1h3.6v1.8h-3.6z"/>
</g>
<path d="M116.9 156.9v2.1" fill="none" stroke="#808080" stroke-width=".38"/>
<path d="M71.9 155.7h66v37.5h-66z" fill="none" stroke="#808080" stroke-width="1.9"/>
<g fill="none" stroke="#000" stroke-width=".21">
<path d="M91.7 158.7h1M92.2 158.2v1.1M105.4 159.2h1.2M106 158.6v1.1M118 158h.8M118.4 157.6v.8M79.7 166.8h1M80.2 166.3v1M82.1 166.8h1M82.6 166.3v1.1M84 173.6h1.4M84.7 172.9v1.4"/>
<path d="M91.5 163.2h1.3M92.2 162.6v1.3M96.6 163.2h1.6M96.9 170.1h1.1M97.4 162.5v1.5M97.4 169.6v1.1M102.9 170.9h1.1M103.4 174.5h3M103.4 170.3v1.1M104.4 163.1h1.1M104.9 162.5v1.1M104.9 173v3"/>
<path d="M114.6 161.7h1M115.1 161.2v1M118.4 174.5h1.6M118.5 164h1.4M119.2 163.3v1.4M119.2 173.7v1.6M120.3 168.5h.8M120.7 168.1v.8M123.6 174.5h1.6M123.8 179h1.3M124.4 173.7v1.6M124.4 178.3v1.3"/>
<path d="M127.8 161.7h2.2M128.9 160.6v2.3M133.4 174.5h1.6M133.6 179h1.1M134.2 173.7v1.6M134.2 178.4v1.1M141.8 161.1h1.8M142.7 160.2v1.8M63.5 185.7h1.9M64.5 184.7v2M103.4 191h3M104.9 189.4v3.1"/>
<path d="M129.1 188h1.1M129.2 185h1M129.7 184.5v1M129.7 187.4v1.1M134 186.5h1.8M134.9 185.5v1.9M139.4 185h1.5M140.2 184.2v1.5"/>
<circle cx="142.5" cy="174.5" r="1.65"/>
</g>
<circle cx="142.5" cy="174.5" r="1.65" fill="#fff" stroke="#000" stroke-width=".21"/>
<circle cx="67.5" cy="174.5" r="1.65" fill="none" stroke="#000" stroke-width=".21"/>
<circle cx="67.5" cy="174.5" r="1.65" fill="#fff" stroke="#000" stroke-width=".21"/>
<path d="M42.4 163.7a16.3 16.3 0 0 1 9.1-4.8l.6-.4 .3-.7 .1-2.8h104.9v2.5l.4 1a2.59 2.59 0 0 0 2 .7 15.8 15.8 0 0 1 11.9 16 15.8 15.8 0 0 1-13.4 14.9l-.5 .4-.3 .6-.1 2.9h-104.9v-2.5l-.4-1a2.59 2.59 0 0 0-2-.8 15.7 15.7 0 0 1-7.7-26z" fill="none" stroke="#000" stroke-width=".61"/>
<circle cx="76.5" cy="186.5" r="1.65" fill="none" stroke="#000" stroke-width=".21"/>
<circle cx="76.5" cy="186.5" r="1.65" fill="#fff" stroke="#000" stroke-width=".21"/>
<circle cx="76.5" cy="162.5" r="1.65" fill="none" stroke="#000" stroke-width=".21"/>
<circle cx="76.5" cy="162.5" r="1.65" fill="#fff" stroke="#000" stroke-width=".21"/>
<path d="M65.9 174.5h1.5M69 173v3l-1.6-1.5zM74.9 162.5h1.5M76.4 162.5l1.6-1.5v3zM140.9 174.5h1.5M144 173v3l-1.6-1.5zM74.9 186.5h1.5M78 185v3l-1.6-1.5z" fill="none" stroke="#808080" stroke-width=".21"/>
<g font-size="4.6" fill="#808080">
<text x="100.1" y="176.1">L</text>
<text x="102.6" y="176.1">IP</text>
<text x="106.6" y="176.1">O</text>
</g>
<g font-size="3.5">
<text x="3.5" y="292.5">2016/02/10</text>
<text x="22.4" y="292.5">14:50 f=1.50 mirrored C:\Users\devdev\Documents\#Dsky Local Workspace\gitData\Eagle\MyProject\CityFireFly2.0v\CityF</text>
</g>
<g font-size="2.7" fill="#808080">
<text x="94.2" y="159.8">PCH3</text>
<text x="129.9" y="161.7" transform="rotate(-90 129.9 161.7)">1</text>
<text x="149.9" y="161" transform="rotate(-90 149.9 161)">1</text>
<text x="82.2" y="162.1">NCH3</text>
<text x="129.9" y="163.1" transform="rotate(-90 129.9 163.1)">L</text>
<text x="139.4" y="163.8" transform="rotate(-90 139.4 163.8)">1</text>
<text x="149.9" y="164.5" transform="rotate(-90 149.9 164.5)">C</text>
<text x="149.9" y="162.7" transform="rotate(-90 149.9 162.7)">N</text>
<text x="115.1" y="171.5">NCH1PCH2</text>
<text x="130.9" y="171.5">PCH1</text>
<text x="61.6" y="179.1">ICSP</text>
<text x="85.1" y="182.4">MICRO-USB-KYORITU</text>
<text x="106.6" y="185.3">USB</text>
</g>
<g font-size="2.6" fill="#808080">
<text x="87" y="159.7">R8</text>
<text x="90.1" y="157.4">10K</text>
<text x="104.8" y="160.6" transform="rotate(-90 104.8 160.6)">1K</text>
<text x="109.2" y="161.3" transform="rotate(-90 109.2 161.3)">R11</text>
<text x="111.7" y="158.9">D1</text>
<text x="81.1" y="165" transform="rotate(-90 81.1 165)">1</text>
<text x="81.1" y="163.7" transform="rotate(-90 81.1 163.7)">K</text>
<text x="85.8" y="166.7" transform="rotate(-90 85.8 166.7)">4</text>
<text x="102.8" y="166.3">R10</text>
<text x="106.6" y="164">10K</text>
<text x="114.1" y="164.5" transform="rotate(-90 114.1 164.5)">22uF</text>
<text x="116.1" y="167" transform="rotate(-90 116.1 167)">C</text>
<text x="116.1" y="165.3" transform="rotate(-90 116.1 165.3)">5</text>
<text x="117.3" y="164.9">IC</text>
<text x="119.7" y="164.9">3</text>
<text x="79" y="169" transform="rotate(-90 79 169)">R18</text>
<text x="82" y="172.6">10uF</text>
<text x="85.8" y="168.3" transform="rotate(-90 85.8 168.3)">R</text>
<text x="87.6" y="168.8" transform="rotate(-90 87.6 168.8)">470</text>
<text x="96.1" y="171.6" transform="rotate(-90 96.1 171.6)">R9</text>
<text x="100.6" y="172.3" transform="rotate(-90 100.6 172.3)">10</text>
<text x="100.6" y="169.6" transform="rotate(-90 100.6 169.6)">K</text>
<text x="101.2" y="169.6">C20</text>
<text x="105.4" y="171.8">0.1uF</text>
<text x="113.2" y="169.4">100K</text>
<text x="122.9" y="169.4">R2</text>
<text x="82.5" y="176.8">C23</text>
<text x="136.4" y="179.9">10K</text>
<text x="118.6" y="183.4">10K</text>
<text x="122.9" y="182.2">R3</text>
<text x="124.2" y="185.9">C8</text>
<text x="126.7" y="184">4.7uF</text>
<text x="132.7" y="182.2">R5</text>
<text x="138.6" y="183.7">C7</text>
<text x="124.3" y="188.9">R1</text>
<text x="128.2" y="191.2">2K</text>
<text x="133.1" y="191">IC2</text>
<text x="138.5" y="187.9">.7uF</text>
</g>
<g font-size="1.8" fill="#808080">
<text x="123.1" y="161.2" transform="rotate(-90 123.1 161.2)">5</text>
<text x="123.1" y="166.2" transform="rotate(-90 123.1 166.2)">L</text>
<text x="123.1" y="165.2" transform="rotate(-90 123.1 165.2)">M</text>
<text x="123.1" y="163.9" transform="rotate(-90 123.1 163.9)">2</text>
<text x="123.1" y="163" transform="rotate(-90 123.1 163)">7</text>
<text x="123.1" y="162.1" transform="rotate(-90 123.1 162.1)">3</text>
<text x="130.8" y="193.1">MCP7383</text>
</g>
</svg>
